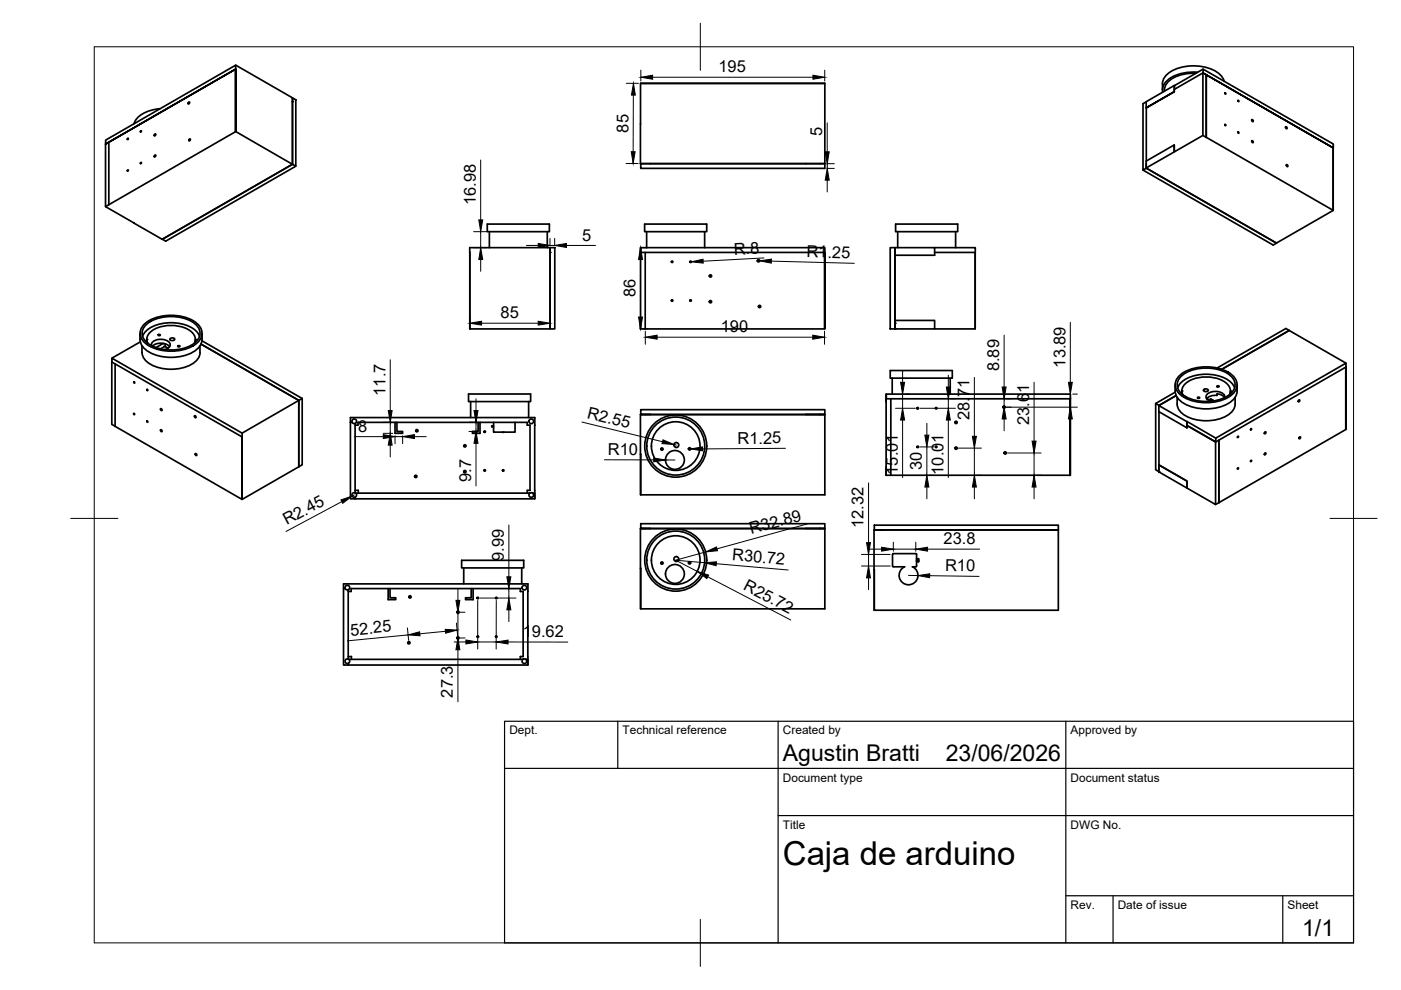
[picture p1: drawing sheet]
<svg xmlns="http://www.w3.org/2000/svg" width="297mm" height="210mm" viewBox="0 0 297 210" stroke-linecap="round" stroke-linejoin="round" font-family="sans-serif">
<!-- layer: Visible -->
<g fill="none" stroke="#000" stroke-width=".36">
<path d="M50 13.8l12 6.9v14.1l-27.6 15.9M135.8 17.7h39.1M174.9 17.7v18h-39.1v-1h39.1M174.9 17.7h-39.1v17M249 18.1l-6 3.5v1.3M249 18.2v1.2v-.4l6-3.5v13.2l-6 3.5v-1.5M253.5 15.5a7.6 7.6 0 0 0-6.1 2.2 2.37 2.37 0 0 0-.5 1.6M253.9 15.3a8.3 8.3 0 0 0-6.9 2.3 2.39 2.39 0 0 0-.5 1.9M255 15.5h.1M255.1 15.5l27.6 15.9zM255.1 15.5v-.8l27.6 15.8-.1 14.1M255.1 14.7l-6.1 3.5v.7"/>
<path d="M255.7 15.9l.1 13.2zM259.5 17.2a4.9 4.9 0 0 0-3.7-2.9 9.5 9.5 0 0 0-8.5 1.6 3.4 3.4 0 0 0-.8 3.2M259.7 19.7l.2 .3zM22.4 30.5l27.6-15.9zM22.4 30.5v-.8l27.6-15.9v14.1v-13.2v13.2l-26.9 15.5M22.4 30.5v13.3l6 3.5M23.1 30.2v13.2M27.1 36l.1 .1-.2 .2zM27.1 29.3l.1 .1-.2 .2zM29.9 27.7l.1 .1-.2 .2zM29.9 34.4l.1 .1-.2 .2zM32.9 32.9l.1 .1-.3 .3z"/>
<path d="M32.9 28.4l.1 .1-.3 .3zM33.9 23a6.6 6.6 0 0 0-5.3 2.7l-.2 .5M40 21.6l.2 .1-.3 .3zM40.2 29.5l.2 .1-.3 .3zM50 27.9l12 6.9-27.6 15.9 .7 .4 27.6-15.9M62 20.8h.1M62 20.8l.7 .4v14l-.7-.4zM135.8 34.7h.1M135.8 34.7h39.1M137.9 34.7h.1M170.9 34.7h.1M242.3 36.1l27.6 15.9 .7-.5"/>
<path d="M243 21.6l-.7 .4v14.1l.8-.4 27.5 15.9M243 22.9l6-3.5zM243 34.6v1l27.6 15.9M243 34.2v1.4M243 34.2l6-3.5v1.5l-6 3.4M243 35.6h.1M243 22.9v11.3M255 28.7l.7 .4M255.8 29.1l26.8 15.5v-13.3M259.7 26.4l.2 .2zM262.5 21.3l.1 .2zM262.5 28l.1 .3z"/>
<path d="M265.4 29.8l.3 .2v.2l-.3-.1zM265.4 25.4l.3 .1v.3l-.3-.2zM272.6 26.9l.2 .1v.3l-.2-.2zM272.8 34.9l.2 .1v.3l-.2-.1zM23.1 43.4l-.7 .4M28.4 47.3l6 3.4M34.4 50.7h.1M99.6 53.5h.1M99.6 53.5v16.2M103.3 47.5h13.2v1.6h-13.2zM103.8 49.1v3.4M116 49.1v3.4"/>
<path d="M116.6 53.5v-1h-17v17.2M116.6 53.5h.1M116.6 53.5v16.2h-17M116.6 52.5h1v17.2h-1zM135.8 54.1h.1M135.8 52.5v1.6M135.8 53.5h39.1M136.7 47.5h13.1v1.6h-13.1zM136.8 53.5v16.2M137.1 49.1v3.4M149.4 49.1v3.4M174.8 53.5v16.2l.1-16.2"/>
<path d="M174.9 53.5v-1h-39.1v17.2M188.7 52.5h1v17.2h-1zM189.7 53.5h.1M189.8 52.5h8.4v1.6h-8.4zM189.8 54.1v15.6M189.9 47.5h13.2v1.6h-13.2zM190.3 49.1v3.4M198.2 53.5h8.6v16.2h-8.6M198.2 52.5h8.6v1M202.6 49.1v3.4M206.8 53.5v16.2M206.8 53.5h.1"/>
<path d="M282.7 44.6l-12.1 6.9M23.7 76.7h.1M23.7 76.8l27.6 15.8M23.7 76.7v13.3l.7 .4M23.7 76.8v-.9l27.6 15.9v.8M24.4 77.1v13.3M29.7 70.7a3.7 3.7 0 0 0 2.7 4.3 10 10 0 0 0 9.2-.8 3.4 3.4 0 0 0 1.2-3.5M29.7 72.5l-6 3.4M30.1 73.3a3.7 3.7 0 0 0 3.1 4.5 9.1 9.1 0 0 0 8.4-1.3 3.2 3.2 0 0 0 .8-3.2M30.2 71.3a5.7 5.7 0 0 1 5.1-2.8 8.1 8.1 0 0 1 6.4 1.8l.6 1M30.9 68.5a9.7 9.7 0 0 1 10.8 0 2.59 2.59 0 0 1 0 4.3 9.7 9.7 0 0 1-10.8 0 2.59 2.59 0 0 1 0-4.3zM31.1 72l.2 .8a2.23 2.23 0 0 1 1.3-2.9 7.8 7.8 0 0 1 7.9 .4 2.05 2.05 0 0 1 .7 2.5l.2-.8"/>
<path d="M31.2 68.6a9.1 9.1 0 0 1 10.1 0 2.41 2.41 0 0 1 0 4.1 9.1 9.1 0 0 1-10.1 0 2.41 2.41 0 0 1 0-4.1zM32.1 73.3a1.62 1.62 0 0 1 2.1-1.4 1.47 1.47 0 0 1 1.8 1.5l-.5 .5-.5 .2M32.3 73.4a2.78 2.78 0 0 1 3.7 .1M33.6 70.9l.4 .1-.2 .2-.3-.2zM34.6 72.8l-1.5 .9M34.8 73.5l-.8 .5M34.8 73.5h.3M35.1 73.5l.5 .3M36.1 71.8a.51 .51 0 0 1 .5-.2 .51 .51 0 0 1 .4 .5 .51 .51 0 0 1-.6 .1 .51 .51 0 0 1-.3-.4zM37.7 73.3l.5 .1-.3 .1-.2-.1zM42.6 73l20.8 11.9M42.8 72.3l21.3 12.2"/>
<path d="M116.6 68.5h.1M135.8 67.9v1.8M135.8 69.7h39M188.7 78.6h13.2v1.6h-13.2zM189.7 68.5h.1M189.8 68.5v1.2M189.8 67.9h8.4v1.8h-8.4M250.3 79.4a9.7 9.7 0 0 1 10.8 0 2.59 2.59 0 0 1 0 4.3 9.7 9.7 0 0 1-10.8 0 2.59 2.59 0 0 1 0-4.3zM250.7 79.6a9.1 9.1 0 0 1 10.1 0 2.41 2.41 0 0 1 0 4 9.1 9.1 0 0 1-10.1 0 2.41 2.41 0 0 1 0-4zM273.3 70.1l-.7-.4-14.6 8.3M273.3 70.1l-14.3 8.2M273.3 70.1l12.1 6.9"/>
<path d="M285.3 77.8v13.3v-13.3M24.4 90.4l26.9 15.5v-13.3v13.3v-13.3M28.4 87.6l.1 .3zM28.4 81l.1 .2zM31.2 82.5l.1 .3zM31.2 89.3l.1 .2zM34.1 91.1l.2 .1v.3l-.2-.1zM34.1 86.6l.2 .2v.3l-.2-.2zM41.3 88.1l.2 .2v.3l-.2-.2zM41.4 96.2l.3 .1v.3l-.3-.2zM51.3 91.8l12.1-6.9v14.1l-12.1 6.9M63.4 84.9l.7-.4v14l-.7 .5z"/>
<path d="M74.3 89.5v16.3h1M74.3 89.5v-1h39.1v17.3M74.3 89.5h.4M75.3 90.1h.6v-.6h35.9v.6h.6v13.9h-.6v.6M75.3 89.8v14.7M83.8 89.5v2.4h1.6v-.4h-1.2v-2M99.3 83.5h13.2v1.6h-13.2zM99.8 85.1v3.4M101.4 89.5v2h-1.2v.4h1.6v-2.4M104.6 89.5v2.1h4.6v-2.1M104.6 90.3h-.4v.2h.4M106.6 91.6h.2"/>
<path d="M112.1 85.1v3.4M113.4 90.1h.1M135.8 87.9h2.1M135.8 87.9h.1M135.8 96.3v8.6M135.8 86.9h39.1v1h-39.1zM136.3 87.9h.1M137.9 87.9h.1M143.5 93.9a.52 .52 0 0 1 .4 .6 .52 .52 0 0 1-.6 .4M143.5 93.8a.52 .52 0 0 0-.6 .4 .52 .52 0 0 0 .4 .6M170.9 87.9h3M170.9 87.9h.1"/>
<path d="M173.9 87.9h1M173.9 87.9h.1M174.5 87.9h.1M174.9 87.9v17h-39.1v-8.6M174.9 87.9h-39.1v8.4M187.9 85.2h.1M187.9 99v1.8M187.9 83.6v1.6M187.9 84.6h39M188.9 84.6v16.2M189.2 80.2v3.4M194.4 86.6h.3"/>
<path d="M201.5 80.2v3.4M226.9 84.6v16.2v-16.2M226.9 84.6v-1h-39v17.2M245.7 86v1.3l6 3.4M245.7 99.1v.9M245.7 98.6l6 3.4v1.5l-6-3.5M245.7 87.3v11.3l6 3.4v1.5l6 3.5v-13.3l-6-3.5v.5M245.7 98.6v1.4M249.2 81.6a3.7 3.7 0 0 0 2.6 4.4 10 10 0 0 0 9.2-.9 3.4 3.4 0 0 0 1.3-3.5M249.2 83.2l-4.2 2.3M249.6 84.3a3.7 3.7 0 0 0 3 4.4 9.1 9.1 0 0 0 8.4-1.2 3.3 3.3 0 0 0 .9-3.2M249.7 82.2a5.7 5.7 0 0 1 5.1-2.8 8.1 8.1 0 0 1 6.3 1.8l.7 1"/>
<path d="M250.6 82.9l.2 .8a2.23 2.23 0 0 1 1.3-2.9 7.8 7.8 0 0 1 7.9 .4 2.05 2.05 0 0 1 .7 2.5l.2-.8M251.7 89.4l-6-3.4 3.7-2.1-3.7 2.1-.7-.5v14.1l.7 .4M251.7 89.4v1.3M251.7 90.2h.1M253.9 84.2l.5 .1-.3 .2-.2-.2zM255.4 82.5l-.2 .1a.45 .45 0 0 0 .5 .4 .45 .45 0 0 0 .4-.4l-.7-.1M255.9 84.5l.5 .3 .4-.2-.4 .2M256.4 84.8l-.1 .2M256.5 84.8v.3M256.6 84.9h.6l-.4 .2M256.6 84.9l.1 .2M256.7 84.6v.1"/>
<path d="M256.8 85v.1M256.8 85.1h.1M256.9 85v.1M256.9 84.7v.1M256.9 84.7l-.3 .2M256.9 84.7l-.5 .1M257.1 84.8v.1M257.8 92.9l27.6-15.9v.8l-27.6 15.9zM257.8 92.9l-6.1-3.5v.8l6 3.5M258 83.5v.3a2.57 2.57 0 0 0-2.2 .8M258 83.5l.9 .2 .7 .6M258.1 81.8l.4 .1-.3 .2-.2-.2z"/>
<path d="M258.4 93.3v13.3v-13.3M259.7 84.3a1.59 1.59 0 0 0-2-1.3 1.63 1.63 0 0 0-2 1.3l.4 .6 .5 .2v-.2M262.5 99.2l.1 .1-.2 .2zM262.5 92.5l.1 .1-.2 .2zM265.2 90.9l.2 .1-.2 .2zM265.2 97.6l.2 .1-.2 .2zM268.2 96l.2 .1-.3 .3zM268.2 91.6l.2 .1-.3 .3zM275.4 84.8l.2 .1-.3 .3zM275.6 92.6l.1 .1-.2 .3zM285.3 91.1l-27.6 15.9M75.3 104h.7v.6"/>
<path d="M75.3 105.4v.4M75.4 104.6h37M97.9 118.8h13.1v1.6h-13.1zM112.9 104.6h.5v1.2h-38.1M135.8 112h2.1M135.8 112v.1M135.8 111h39.1v1h-39.1zM136.3 112v.1M137.9 112v.1M143.3 119a.53 .53 0 0 1-.2-.9 .53 .53 0 0 1 .9 .2 .53 .53 0 0 1-.6 .8l-.1-.1M170.9 112h3M170.9 112v.1"/>
<path d="M173.9 112l1 .1M173.9 112v.1M174.5 112v.1M174.9 112.1v17h-39.1v-8.6M174.9 112.1h-39.1v8.4M185.3 112.4h2.1M185.4 111.4h39v.9h-39zM187.4 112.3v.1M187.9 100.8h39M220.4 112.4h4M220.4 112.3v.1M224.4 112.4v17h-39v-8.6"/>
<path d="M224.4 112.4h-39.1l.1 8.4M72.8 124.8v16.2h1M72.8 124.8v-1h39.1v17.2M72.8 124.8h.4M73.2 124.8a.5 .5 0 0 1 .2-.7 .5 .5 0 0 1 .7 .3 .5 .5 0 0 1-.2 .6M73.2 124.8l.2 .2h.5M73.8 125.4h.6v-.6h35.9v.6h.6v13.8h-.6v.6M73.8 139.2h.7v.6M73.8 125v14.8M73.9 139.8h37M82.3 124.8v2.3h1.6v-.4h-1.2v-1.9M98.3 120.4v3.4"/>
<path d="M99.9 124.8v1.9h-1.2v.4h1.6v-2.3M110.6 120.4v3.4M111.4 139.8h.5v1.2h-38.1M135.8 120.5v8.6M185.3 120.8v8.6M185.3 129.4h.1M191.8 120.2a2 2 0 0 0-.8 3 2 2 0 0 0 3.2 0 2 2 0 0 0-.8-3l.9-.1v-1h.5l-.5-.1v-.2h.5l-.5-.1v-.2h.5h-.5v-1.1h-5v2.7l2.5 .1M73.8 140.6v.4"/>
<circle cx="142.5" cy="55.5" r=".16"/>
<circle cx="146.4" cy="55.5" r=".16"/>
<circle cx="150.6" cy="58.5" r=".24"/>
<circle cx="160.8" cy="55.3" r=".24"/>
<circle cx="142.5" cy="63.7" r=".16"/>
<circle cx="146.4" cy="63.7" r=".16"/>
<circle cx="150.6" cy="64" r=".24"/>
<circle cx="161" cy="65" r=".24"/>
<circle cx="75.1" cy="89.3" r=".5"/>
<circle cx="88.4" cy="91.3" r=".24"/>
<circle cx="98.6" cy="100" r=".24"/>
<circle cx="98.6" cy="94.5" r=".24"/>
<circle cx="102.8" cy="99.7" r=".16"/>
<circle cx="102.8" cy="91.5" r=".16"/>
<circle cx="106.7" cy="99.7" r=".16"/>
<circle cx="112.6" cy="89.3" r=".5"/>
<circle cx="140.3" cy="95.2" r=".24"/>
<circle cx="143.1" cy="97.5" r="2"/>
<circle cx="143.3" cy="94.6" r="6.6"/>
<circle cx="143.3" cy="94.6" r="6.1"/>
<circle cx="143.3" cy="94.6" r="5.2"/>
<circle cx="146.2" cy="95.2" r=".24"/>
<circle cx="194.6" cy="94.7" r=".16"/>
<circle cx="194.6" cy="86.6" r=".16"/>
<circle cx="198.5" cy="94.7" r=".16"/>
<circle cx="198.5" cy="86.6" r=".16"/>
<circle cx="202.7" cy="95" r=".24"/>
<circle cx="202.7" cy="89.6" r=".24"/>
<circle cx="212.9" cy="86.3" r=".24"/>
<circle cx="213.1" cy="96" r=".24"/>
<circle cx="75.1" cy="104.9" r=".5"/>
<circle cx="88.1" cy="101" r=".24"/>
<circle cx="112.6" cy="104.9" r=".5"/>
<circle cx="140.3" cy="119.4" r=".24"/>
<circle cx="143.3" cy="118.7" r="6.6"/>
<circle cx="143.3" cy="118.7" r="6.1"/>
<circle cx="143.3" cy="118.7" r="5.2"/>
<circle cx="146.2" cy="119.3" r=".24"/>
<circle cx="86.7" cy="136.3" r=".24"/>
<circle cx="86.9" cy="126.6" r=".24"/>
<circle cx="97.1" cy="135.3" r=".24"/>
<circle cx="97.1" cy="129.8" r=".24"/>
<circle cx="101.3" cy="135" r=".16"/>
<circle cx="101.3" cy="126.8" r=".16"/>
<circle cx="105.2" cy="135" r=".16"/>
<circle cx="105.2" cy="126.8" r=".16"/>
<circle cx="111.2" cy="124.6" r=".5"/>
<circle cx="143.1" cy="121.7" r="2"/>
<circle cx="73.6" cy="140.2" r=".5"/>
<circle cx="111.2" cy="140.2" r=".5"/>
</g>
<g fill="#000">
<circle cx="62" cy="21.6" r=".18"/>
<circle cx="243.1" cy="35.7" r=".18"/>
<circle cx="34.4" cy="50.7" r=".18"/>
<circle cx="116.6" cy="53.5" r=".18"/>
<circle cx="31.1" cy="72" r=".18"/>
<circle cx="41.4" cy="72" r=".18"/>
<circle cx="189.8" cy="69.7" r=".18"/>
<circle cx="189.8" cy="68.5" r=".18"/>
<circle cx="63.4" cy="85.7" r=".18"/>
<circle cx="250.6" cy="82.9" r=".18"/>
<circle cx="260.9" cy="82.9" r=".18"/>
<circle cx="185.3" cy="112.4" r=".18"/>
<circle cx="185.8" cy="112.4" r=".18"/>
<circle cx="223.4" cy="112.4" r=".18"/>
<circle cx="224" cy="112.4" r=".18"/>
<circle cx="245.7" cy="100" r=".18"/>
</g>
<!-- layer: Visible Narrow -->
<path d="M33.1 73.7h.1M34.8 72.8v.7M35.1 72.9v.6M37 71.8v.3M255.4 82.5v.5" fill="none" stroke="#000" stroke-width=".21"/>
<!-- layer: BORDER -->
<path d="M20 9.9h267v190h-267zM148.5 4.9v10M15 109.9h10M282 109.9h10M148.5 194.9v10" fill="none" stroke="#000" stroke-width=".21"/>
<!-- layer: TITLEBLOCK -->
<path d="M107 152.9h180v47h-180zM131 152.9v10M165 152.9v47M226 152.9v47M107 162.9h180M165 172.9h122M226 189.9h61M236 189.9v10M272 189.9v10" fill="none" stroke="#000" stroke-width=".25"/>
<!-- layer: FD_Dimensions -->
<g fill="none" stroke="#000" stroke-width=".21">
<path d="M132.8 17.7h2.6M135.9 14.9v2.3M138.4 16.4h34M174.9 14.9v2.3M101.9 33.9v12.7M132.7 34.7h2.6M134.3 20.2l-.1 12M175.4 35.7h1.5M175.4 34.7h1.5M175.4 26v6.2M175.4 34.7v1M175.4 38.2v2.5"/>
<path d="M100.4 52.5h2.9M100.4 49.1h2.9M101.9 49.1v3.4M101.9 55v2.5M111.6 52h2.5M116.6 50.5v1.5M116.6 52h1M117.6 50.5v1.5M120.1 52h6.2M135.8 55v12.2M136.3 52.5h1M146.4 55.5h.2"/>
<path d="M160.8 55.3h.2M162 54.7l-12.9 .7M163.5 55.4l17.6 .4M82.7 76.3v10.8M99.6 67v2.2M102.1 68.5h12M116.6 67v2.2M136.3 69.7h1M136.8 70.2v2.8M139.3 71.5h33M174.8 70.2v2.8M191.4 78.6v2.5"/>
<path d="M201.1 79.6v2.5M212.9 71v11.1M226.9 68.4v12.7M75.1 92.6h6.2M81.2 91.9h2.1M81.2 89.5h2.1M82.7 89.5v2.4M82.7 94.4v2.5M83.8 92.4v1.7M83.8 92.6h1.6M85.4 92.4v1.7M87.9 92.6h2.5"/>
<path d="M99.4 89.5h1.5M99.4 91.5h1.5M100.9 84.6v2.5M100.9 89.5v2M100.9 94v9M123.4 89.5l17.1 4.2M128.1 97.5h10.5M141.1 97.5h2M142.9 94.2l.5 .2M146.5 95.2h-.3M166.5 95.1l-17.6 .1M189.9 86.6h4.2"/>
<path d="M191.4 83.6v3M191.4 89.1v12.2M191.9 83.6h1M195 94.8h3M195.1 86.6h7.5M196.5 89.8v2.5M196.5 94.8v6M201.1 84.6v2M201.1 89.1v12.2M201.6 84.6h1M203.2 95h4.9M206.6 80v12.5"/>
<path d="M206.6 95v5.8M212.9 84.6v1.7M212.9 88.8v2.5M213.4 86.3h15M213.4 84.6h1M213.6 96h7.1M219.2 81v12.5M219.2 96v4.8M226.9 83.6v2.7M226.9 88.8v2.5M227.4 83.6h1M72.5 106.4l-11.9 6.3"/>
<path d="M75.1 104.9l-.4 .3M107.9 111.3v11M143.3 118.8l6.1 .5M143.3 118.8l4.5 2.4M149.6 117l-6.3 1.8M151.9 119.5l15.2 1.4M171.2 111.1l-19.2 5.3M182.6 117.6h6.1M184.1 102.4v12.7M184.1 117.6v2.4M184.4 116.4h2.5M189.4 114.9v2"/>
<path d="M189.4 116.4h4.8M194.2 114.9v2M196.5 103.3v2.5M196.7 116.4h11M197 100.8h1M206.6 103.3v2.5M207.1 100.8h1M219.2 103.3v2.5M219.8 100.8h.9M86.4 133.1l.2 2.7M86.5 134.6l-12.9 1.3M94.4 133.9l-5.4 .5"/>
<path d="M96.3 136.1h2.5M96.8 132.1l.2 2.7M97.1 124.8v2.5M97.1 129.8v5.5M97.1 137.8v11M97.6 129.8h1M97.6 135.3h1M101.3 127.3v10.3M101.3 136.1h3.9M101.8 126.8h7.6M105.2 127.3v10.3M107.7 136.1h12.7"/>
<path d="M107.9 124.8v2M107.9 129.3v2.5M108.4 124.8h1M150.1 122.3l17.6 9.2M182.6 120h6.1M184.1 122.5v2.5M192.6 122h2M197.1 122.1l10.5 .1"/>
</g>
<g fill="#000" stroke="#000" stroke-width=".21">
<path d="M135.9 16.4l2.5-.4v.8zM172.4 16l2.5 .4-2.5 .4zM133.8 32.2h.9l-.5 2.5zM134.3 17.7l.4 2.5h-.8zM175.4 35.7l.4 2.5h-.8zM175 32.2h.8l-.4 2.5zM101.9 52.5l.4 2.5h-.8zM101.5 46.6h.8l-.4 2.5zM114.1 51.6l2.5 .4-2.5 .5zM117.6 52l2.5-.4v.9zM135.8 52.5l.4 2.5h-.8zM146.6 55.5l2.5-.5v.8z"/>
<path d="M161 55.3l2.6-.4-.1 .9zM99.6 68.5l2.5-.4v.8zM114.1 68.1l2.5 .4-2.5 .4zM135.4 67.2h.8l-.4 2.5zM136.8 71.5l2.5-.4v.8zM172.3 71.1l2.5 .4-2.5 .4zM81.3 92.2l2.5 .4-2.5 .4zM82.7 91.9l.4 2.5h-.8zM82.3 87.1h.8l-.4 2.4zM85.4 92.6l2.5-.4v.8zM100.5 87.1h.8l-.4 2.4zM100.9 91.5l.4 2.5h-.8z"/>
<path d="M138.6 97.1l2.5 .4-2.5 .4zM140.6 93.3l2.3 .9-2.5-.1zM146.5 95.2l2.4-.4v.8zM190.9 81.1h.9l-.4 2.5zM191.4 86.6l.4 2.5h-.9zM196.1 92.3h.8l-.4 2.5zM200.6 82.1h.9l-.4 2.5zM201.1 86.6l.4 2.5h-.9zM206.2 92.5h.8l-.4 2.5zM212.9 86.3l.4 2.5h-.8zM212.5 82.1h.8l-.4 2.5zM218.8 93.5h.9l-.5 2.5z"/>
<path d="M226.9 86.3l.5 2.5h-.9zM226.5 81.1h.9l-.5 2.5zM72.3 106l2.4-.8-2 1.5zM149.6 117l2.3-1 .2 .8zM149.4 119.3l2.5-.2-.1 .8zM183.7 115.1h.9l-.5 2.5zM186.9 116l2.5 .4-2.5 .5zM196.5 100.8l.4 2.5h-.8zM194.2 116.4l2.5-.4v.9zM206.6 100.8l.4 2.5h-.8zM219.2 100.8l.5 2.5h-.9zM86.5 134.6l2.5-.6v.8z"/>
<path d="M94.4 133.4l2.5 .2-2.4 .7zM96.7 127.3h.8l-.4 2.5zM97.1 135.3l.4 2.5h-.8zM98.8 135.7l2.5 .4-2.5 .4zM107.9 126.8l.4 2.5h-.8zM107.5 122.3h.8l-.4 2.5zM105.2 136.1l2.5-.4v.8zM147.8 121.2l2.4 .7-.3 .8zM184.1 120l.5 2.5h-.9zM194.6 122l2.5-.3v.8z"/>
</g>
<text font-size="7" x="166" y="183.4">Caja de arduino</text>
<g font-size="4.9">
<text x="166" y="161.4">Agustin Bratti</text>
<text x="200.5" y="161.4">23/06/2026</text>
<text x="276.1" y="198.6">1/1</text>
</g>
<g font-size="3.5">
<text x="152.3" y="15.3">195</text>
<text x="133.2" y="28.1" transform="rotate(-90 133.2 28.1)">85</text>
<text x="174.3" y="28.8" transform="rotate(-90 174.3 28.8)">5</text>
<text x="100.9" y="43.5" transform="rotate(-90 100.9 43.5)">16.98</text>
<text x="123.5" y="51">5</text>
<text x="155.6" y="54" transform="rotate(-3 155.6 54)">R.8</text>
<text x="171" y="54.5" transform="rotate(2 171 54.5)">R1.25</text>
<text x="134.8" y="63" transform="rotate(-90 134.8 63)">86</text>
<text x="106.2" y="67.5">85</text>
<text x="152.8" y="70.5">190</text>
<text x="225.9" y="77.9" transform="rotate(-90 225.9 77.9)">13.89</text>
<text x="81.7" y="83.9" transform="rotate(-90 81.7 83.9)">11.7</text>
<text x="211.9" y="78.7" transform="rotate(-90 211.9 78.7)">8.89</text>
<text x="124.3" y="88.7" transform="rotate(14 124.3 88.7)">R2.55</text>
<text x="205.5" y="89.1" transform="rotate(-90 205.5 89.1)">28.71</text>
<text x="76" y="91.5">8</text>
<text x="156.4" y="94.1">R1.25</text>
<text x="218.2" y="90.1" transform="rotate(-90 218.2 90.1)">23.61</text>
<text x="128.9" y="96.4">R10</text>
<text x="190.3" y="100.7" transform="rotate(-90 190.3 100.7)">15.01</text>
<text x="195.5" y="99.7" transform="rotate(-90 195.5 99.7)">30</text>
<text x="200" y="100.7" transform="rotate(-90 200 100.7)">10.01</text>
<text x="99.9" y="102.2" transform="rotate(-90 99.9 102.2)">9.7</text>
<text x="60.8" y="111.4" transform="rotate(-28 60.8 111.4)">R2.45</text>
<text x="159.3" y="113.3" transform="rotate(-15 159.3 113.3)">R32.89</text>
<text x="183.1" y="111.9" transform="rotate(-90 183.1 111.9)">12.32</text>
<text x="106.8" y="118.9" transform="rotate(-90 106.8 118.9)">9.99</text>
<text x="155.2" y="118.8" transform="rotate(5 155.2 118.8)">R30.72</text>
<text x="200.1" y="115.4">23.8</text>
<text x="157.4" y="125" transform="rotate(27 157.4 125)">R25.72</text>
<text x="200.4" y="121.1" transform="rotate(1 200.4 121.1)">R10</text>
<text x="74.4" y="134.8" transform="rotate(-6 74.4 134.8)">52.25</text>
<text x="110.8" y="135.1">19.62</text>
<text x="96" y="147.9" transform="rotate(-90 96 147.9)">27.3</text>
</g>
<g font-size="2.5">
<text x="108" y="155.7">Dept.</text>
<text x="132" y="155.7">Technical reference</text>
<text x="166" y="155.7">Created by</text>
<text x="227" y="155.7">Approved by</text>
<text x="166" y="165.7">Document type</text>
<text x="227" y="165.7">Document status</text>
<text x="166" y="175.7">Title</text>
<text x="227" y="175.7">DWG No.</text>
<text x="227" y="192.7">Rev.</text>
<text x="237" y="192.7">Date of issue</text>
<text x="273" y="192.7">Sheet</text>
</g>
</svg>
